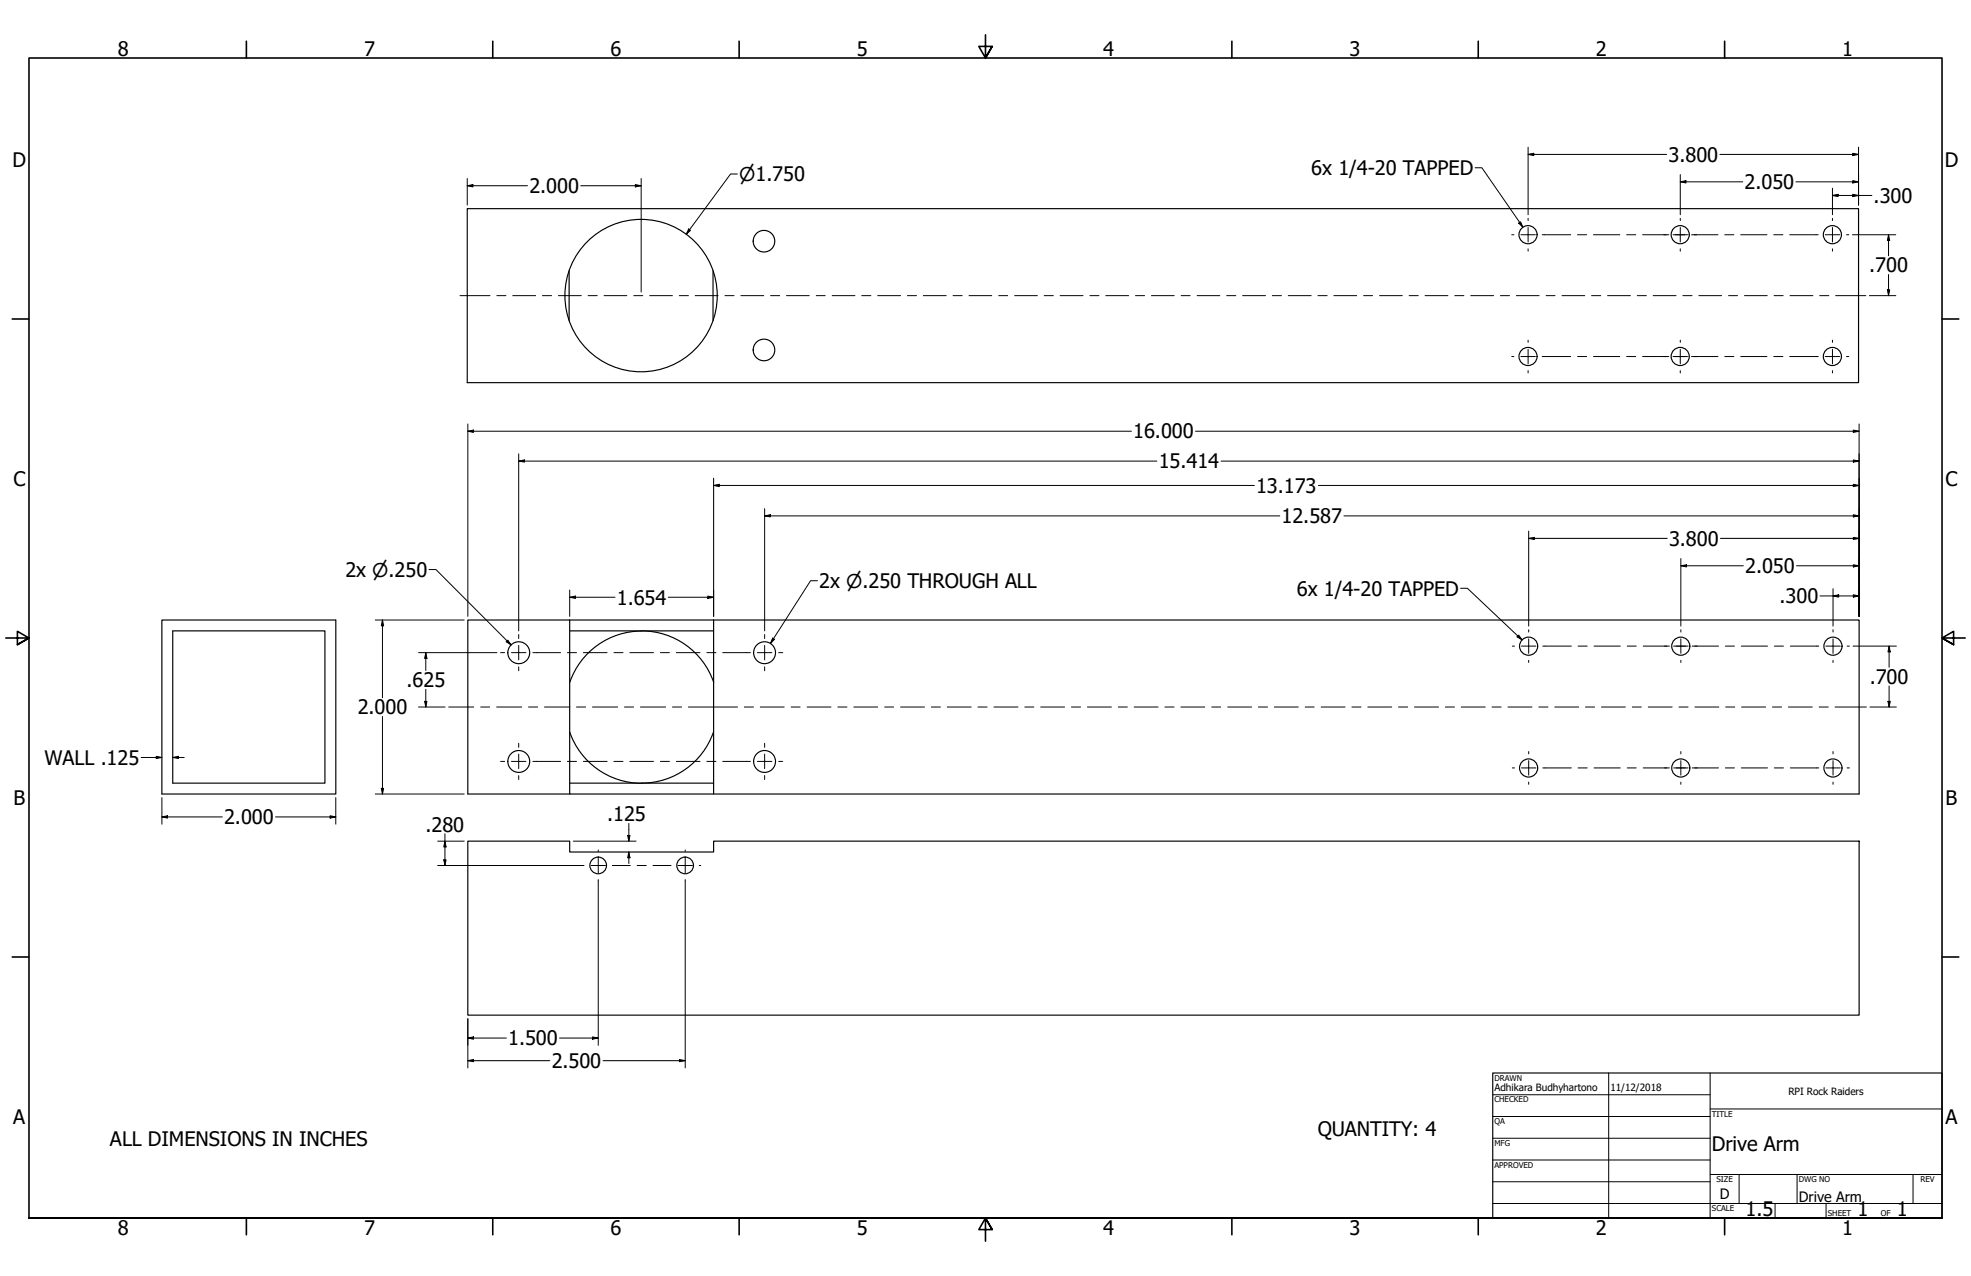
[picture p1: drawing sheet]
<svg xmlns="http://www.w3.org/2000/svg" width="864mm" height="559mm" viewBox="0 0 864 559" stroke-linecap="round" stroke-linejoin="round" font-family="sans-serif">
<!-- layer: Visible (ANSI) -->
<g fill="none" stroke="#000" stroke-width=".51">
<path d="M204.7 91.4h609.6v76.2h-609.6zM249.4 118.6v21.7M312.4 118.6v21.7M70.9 271.5h76.2v76.2h-76.2zM75.7 276.3h66.7v66.7h-66.7zM249.6 271.5v76.2h63.1v-76.2M249.6 271.5h-44.6v76.2h44.6M249.6 276.3h63.1M249.6 271.5h63.1M281.1 276.4a33.3 33.3 0 0 0-31.4 22.4M281.2 276.3a33.4 33.4 0 0 1 31.5 22.5M312.7 271.5h501.9v76.2h-501.9"/>
<path d="M249.6 320.6a33.4 33.4 0 0 0 31.5 22.4M312.6 320.5a33.3 33.3 0 0 1-31.5 22.5M249.6 343h63.1M205 368.4h44.6v4.7h63.1v-4.7h501.9v76.2h-609.6z"/>
<circle cx="334.7" cy="105.6" r="4.7"/>
<circle cx="669.5" cy="102.8" r="4"/>
<circle cx="736.2" cy="102.8" r="4"/>
<circle cx="802.9" cy="102.8" r="4"/>
<circle cx="280.9" cy="129.4" r="33.4"/>
<circle cx="334.7" cy="153.3" r="4.7"/>
<circle cx="669.5" cy="156.1" r="4"/>
<circle cx="736.2" cy="156.1" r="4"/>
<circle cx="802.9" cy="156.1" r="4"/>
<circle cx="227.3" cy="285.8" r="4.8"/>
<circle cx="335" cy="285.8" r="4.8"/>
<circle cx="669.8" cy="283" r="4"/>
<circle cx="736.4" cy="283" r="4"/>
<circle cx="803.1" cy="283" r="4"/>
<circle cx="227.3" cy="333.5" r="4.8"/>
<circle cx="335" cy="333.5" r="4.8"/>
<circle cx="669.8" cy="336.3" r="4"/>
<circle cx="736.4" cy="336.3" r="4"/>
<circle cx="803.1" cy="336.3" r="4"/>
<circle cx="262.1" cy="379" r="3.7"/>
<circle cx="300.2" cy="379" r="3.7"/>
</g>
<!-- layer: Border (ANSI) -->
<g fill="none" stroke="#000" stroke-width=".7">
<path d="M107.9 18v7.4M215.9 18v7.4M323.8 18v7.4M431.8 15.2v10.2l-2.9-5.1h5.8l-2.9 5.1 2.9-5.1M539.8 18v7.4M647.7 18v7.4M755.6 18v7.4M5.3 139.7h7.4M850.9 139.7h7.4M2.5 279.4h10.2l-5.1-2.9v5.8l5.1-2.9-5.1 2.9M861.1 279.4h-10.2l5.1-2.9v5.8l-5.1-2.9 5.1 2.9M5.3 419.1h7.4"/>
<path d="M850.9 419.1h7.4M12.7 533.4v-508h838.2v508h-838.2h838.2M107.9 533.4v7.4M215.9 533.4v7.4M323.8 533.4v7.4M434.7 538.5l-2.9-5.1 2.9 5.1h-5.8l2.9-5.1v10.2M539.8 533.4v7.4M647.7 533.4v7.4M755.6 533.4v7.4"/>
</g>
<!-- layer: Title (ANSI) -->
<g fill="none" stroke="#000" stroke-width=".44">
<path d="M654 479.4h95.3M704.8 469.9v63.5M749.3 469.9v63.5M654 488.9h95.3M654 498.5h95.3M749.3 485.6h101.6M654 508h95.3M654 517.5h95.3M749.3 514.3h101.6M762 514.3v12.7M787.4 514.3v12.7M838.2 514.3v12.7"/>
<path d="M654 527h196.9M777.7 527v6.4M800.1 527v6.4"/>
</g>
<path d="M654 469.9h196.9v63.5h-196.9z" fill="none" stroke="#000" stroke-width=".51"/>
<!-- layer: Centerline (ANSI) -->
<g fill="none" stroke="#000" stroke-width=".44">
<path d="M662.4 102.8h.9M666.4 102.8h6.3M675.7 102.8h12.5M691.2 102.8h4M698.2 102.8h11.5M712.7 102.8h4M719.7 102.8h11.5M734.2 102.8h4M741.2 102.8h11.5M755.7 102.8h4M762.7 102.8h11.5M777.2 102.8h4"/>
<path d="M784.2 102.8h12.5M799.7 102.8h6.4M809.1 102.8h1M201.5 129.5h13.2M217.7 129.5h4M224.7 129.5h10M237.7 129.5h4M244.7 129.5h10M257.7 129.5h4M264.7 129.5h9.9M277.7 129.5h3.9M284.7 129.5h9.9"/>
<path d="M297.6 129.5h4M304.6 129.5h10M317.6 129.5h4M324.6 129.5h10M337.6 129.5h4M344.6 129.5h10M357.6 129.5h4M364.6 129.5h10M377.6 129.5h4M384.6 129.5h10M397.6 129.5h4M404.6 129.5h10"/>
<path d="M417.6 129.5h4M424.6 129.5h9.9M437.6 129.5h3.9M444.6 129.5h9.9M457.5 129.5h4M464.5 129.5h10M477.5 129.5h4M484.5 129.5h10M497.5 129.5h4M504.5 129.5h10M517.5 129.5h4M524.5 129.5h10"/>
<path d="M537.5 129.5h4M544.4 129.5h10.1M557.5 129.5h4M564.5 129.5h10M577.5 129.5h4M584.5 129.5h9.9M597.5 129.5h3.9M604.5 129.5h9.9M617.4 129.5h4M624.4 129.5h10M637.4 129.5h4M644.4 129.5h10"/>
<path d="M657.4 129.5h4M664.4 129.5h10M677.4 129.5h4M684.4 129.5h10M697.4 129.5h4M704.3 129.5h10.1M717.4 129.5h4M724.3 129.5h10.1M737.4 129.5h4M744.3 129.5h10M757.4 129.5h3.9M764.3 129.5h10"/>
<path d="M777.3 129.5h4M784.3 129.5h10M797.3 129.5h4M804.3 129.5h13.2M662.4 156.1h.9M666.4 156.1h6.3M675.7 156.1h12.5M691.2 156.1h4M698.2 156.1h11.5M712.7 156.1h4M719.7 156.1h11.5M734.2 156.1h4"/>
<path d="M741.2 156.1h11.5M755.7 156.1h4M762.7 156.1h11.5M777.2 156.1h4M784.2 156.1h12.5M799.7 156.1h6.4M809.1 156.1h1M219.3 285.8h1.8M224.1 285.8h6.3M233.5 285.8h12.1M248.6 285.8h4M255.6 285.8h10.4"/>
<path d="M269 285.8h4M276 285.8h10.3M289.4 285.8h3.9M296.4 285.8h10.3M309.7 285.8h4M316.7 285.8h12.1M331.9 285.8h6.3M341.2 285.8h1.8M662.6 283h1M666.6 283h6.4M676 283h12.5M691.5 283h4"/>
<path d="M698.4 283h11.5M713 283h3.9M720 283h11.5M734.4 283h4M741.4 283h11.6M756 283h4M763 283h11.4M777.4 283h4M784.4 283h12.5M800 283h6.3M809.3 283h1M196.6 309.6h11"/>
<path d="M210.6 309.6h4M217.6 309.6h11M231.6 309.6h4M238.6 309.6h11M252.6 309.6h4M259.6 309.6h11M273.6 309.6h4M280.6 309.6h11.1M294.6 309.6h4M301.6 309.6h21.6M326.1 309.6h4M333.1 309.6h10.5"/>
<path d="M346.6 309.6h4M353.6 309.6h10.5M367.1 309.6h4M374.1 309.6h10.5M387.6 309.6h3.9M394.6 309.6h10.5M408.1 309.6h4M415 309.6h10.5M428.5 309.6h4M435.5 309.6h10.5M449 309.6h4M456 309.6h10.5"/>
<path d="M469.5 309.6h4M476.4 309.6h10.6M490 309.6h4M497 309.6h10.4M510.4 309.6h4M517.4 309.6h10.5M530.9 309.6h4M537.9 309.6h10.5M551.4 309.6h4M558.4 309.6h10.4M571.9 309.6h3.9M578.9 309.6h10.4"/>
<path d="M592.3 309.6h4M599.3 309.6h10.5M612.8 309.6h4M619.8 309.6h10.5M633.3 309.6h4M640.3 309.6h10.4M653.7 309.6h4M660.7 309.6h10.6M674.2 309.6h4M681.2 309.6h10.5M694.7 309.6h4M701.7 309.6h10.5"/>
<path d="M715.2 309.6h3.9M722.2 309.6h10.5M735.6 309.6h4M742.6 309.6h10.5M756.1 309.6h4M763.1 309.6h10.5M776.6 309.6h4M783.6 309.6h10.5M797.1 309.6h4M804 309.6h13.8M219.3 333.4h1.8M224.1 333.4h6.3"/>
<path d="M233.5 333.4h12.1M248.6 333.4h4M255.6 333.4h10.4M269 333.4h4M276 333.4h10.3M289.4 333.4h3.9M296.4 333.4h10.3M309.7 333.4h4M316.7 333.4h12.1M331.9 333.4h6.3M341.2 333.4h1.8M662.6 336.3h1"/>
<path d="M666.6 336.3h6.4M676 336.3h12.5M691.5 336.3h4M698.4 336.3h11.5M713 336.3h3.9M720 336.3h11.5M734.4 336.3h4M741.4 336.3h11.6M756 336.3h4M763 336.3h11.4M777.4 336.3h4M784.4 336.3h12.5"/>
<path d="M800 336.3h6.3M809.3 336.3h1M255.3 379h.6M259 379h6.3M268.3 379h7.9M279.1 379h4M286.1 379h7.9M297.1 379h6.3M306.4 379h.6"/>
</g>
<!-- layer: Center Mark (ANSI) -->
<g fill="none" stroke="#000" stroke-width=".44">
<path d="M669.5 95.6v1M669.5 99.6v6.4M736.2 95.6v1M736.2 99.6v6.4M802.9 95.6v1M802.9 99.6v6.4M669.5 109v1M729 102.8h1M733 102.8h6.4M736.2 109v1M742.4 102.8h1M802.9 109v1"/>
<path d="M669.5 149v.9M669.5 153v6.3M729 156.1h1M733 156.1h6.4M736.2 149v.9M736.2 153v6.3M742.4 156.1h1M802.9 149v.9M802.9 153v6.3M669.5 162.3v1M736.2 162.3v1M802.9 162.3v1"/>
<path d="M227.3 277.9v1.8M335 277.9v1.8M669.8 275.8v1M669.8 279.8v6.3M736.5 275.8v1M736.5 279.8v6.3M803.1 275.8v1M803.1 279.8v6.3M227.3 282.6v6.4M227.3 292v1.8M335 282.6v6.4M335 292v1.8"/>
<path d="M669.8 289.2v.9M729.3 283h.9M733.3 283h6.3M736.5 289.2v.9M742.6 283h1M803.1 289.2v.9M227.3 325.5v1.8M227.3 330.3v6.3M227.3 339.7v1.7M335 325.5v1.8M335 330.3v6.3M335 339.7v1.7"/>
<path d="M669.8 329.1v1M669.8 333.1v6.4M729.3 336.3h.9M733.3 336.3h6.3M736.5 329.1v1M736.5 333.1v6.4M742.6 336.3h1M803.1 329.1v1M803.1 333.1v6.4M669.8 342.5v1M736.5 342.5v1M803.1 342.5v1"/>
<path d="M262.1 372.2v.7M262.1 375.9v6.3M300.2 372.2v.7M300.2 375.9v6.3M262.1 385.2v.6M300.2 385.2v.6"/>
</g>
<!-- layer: Dimension (ANSI) -->
<g fill="none" stroke="#000" stroke-width=".44">
<path d="M204.7 78.2v11.6M280.9 78.2v49.7M323.1 76.2h-3l-19.4 26.4M646.3 73.5h3l18 26M669.5 67.6l2.5-.5v1zM669.5 67.6h60.7M669.5 64.5v29.5M736.2 79.6l2.5-.5v1zM736.2 79.6h27.4M736.2 76.5v17.5M753.6 67.6h60.7M786.9 79.6h27.4"/>
<path d="M811.8 79.1l2.5 .5-2.5 .5zM811.8 67.1l2.5 .5-2.5 .5zM814.3 64.5v25.3M204.7 81.3l2.5-.5v1.1zM204.7 81.3h26.4M254.4 81.3h26.5M278.4 80.8l2.5 .5-2.5 .6zM665.4 97.7l.8-.5 1.1 2.3zM802.9 85.6l2.5-.5v1zM802.9 85.6h17.3M802.9 82.4v11.6M811.8 85.1l2.5 .5-2.5 .5z"/>
<path d="M301.8 100.3l.7 .6-1.8 1.7zM811.7 102.8h18.9M827.5 102.8l.5 2.5h-1zM827.5 102.8v9.2M819.1 129.5h11.5M827 126.9h1l-.5 2.6zM827.5 120.2v9.3M205 188.8l2.5-.5v1.1zM205 188.8h290.7M205 185.7v84.2M227.3 198.8v77.5M523.8 188.8h290.8"/>
<path d="M812 188.3l2.6 .5-2.6 .6zM814.6 185.7v84.2M227.3 201.9l2.5-.5v1zM227.3 201.9h279.6M312.7 212.6l2.5-.5v1zM312.7 212.6h236.9M312.7 209.4v60.5M535 201.9h279.6M577.7 212.6h236.9M812 212.1l2.6 .5-2.6 .5zM812 201.4l2.6 .5-2.6 .5zM335 225.9l2.5-.5v1z"/>
<path d="M335 225.9h225.8M335 222.8v53.5M588.8 225.9h225.8M669.8 235.8l2.5-.5v1zM669.8 235.8h60.7M669.8 232.6v41.6M753.8 235.8h60.8M812 235.3l2.6 .5-2.6 .5zM812 225.4l2.6 .5-2.6 .5zM188 249.4h3l33 33M249.6 258.4v11.5M358.2 254.3h-3l-17.6 27.5"/>
<path d="M640 257.6h2.9l24 22.6M736.5 247.8l2.4-.5v1zM736.5 247.8h27.3M736.5 244.6v29.6M787.1 247.8h27.5M803.1 257.8v16.4M812 247.3l2.6 .5-2.6 .5zM164.4 271.5h39M167.6 271.5l.5 2.6h-1zM167.6 271.5v34.1M249.6 261.6l2.6-.6v1.1zM249.6 261.6h19.9"/>
<path d="M292.8 261.6h19.9M310.1 261l2.6 .6-2.6 .5zM338.5 279.5l.8 .5-1.7 1.8zM665.4 278.1l1.5 2.1-2.2-1.3zM797.4 261h17.2M803.1 261l2.5-.5v1zM812 260.5l2.6 .5-2.6 .5zM183.4 285.8h34.3M186.6 285.8l.5 2.6h-1zM186.6 285.8v7.8M222.5 280.4l1.5 2-2.2-1.3zM811.9 283h19"/>
<path d="M827.7 283l.5 2.5h-1zM827.7 283v9.2M167.6 313.8v33.9M183.4 309.6h11.6M186.1 307.1h1l-.5 2.5zM186.6 301.9v7.7M819.3 309.6h11.6M827.2 307.1h1l-.5 2.5zM827.7 300.4v9.2M61.8 331.7h9.1M68.5 331.2l2.4 .5-2.4 .5zM75.7 331.7l2.5-.5v1z"/>
<path d="M75.7 331.7h5M70.9 357.8l2.5-.5v1zM70.9 357.8h26.5M70.9 349.3v11.6M120.7 357.8h26.4M144.7 357.3l2.4 .5-2.4 .5zM147.1 349.3v11.6M164.4 347.7h39M167.1 345.2h1l-.5 2.5zM191.8 368.4h11.6M191.8 379h63.5M194.4 376.6h1.1l-.6 2.4z"/>
<path d="M194.9 368.4l.6 2.5h-1.1zM194.9 365.1v13.9M251.2 368.4h27.5M275 365.9h1l-.5 2.5zM275.5 373.1l.5 2.6h-1zM275.5 360.6v7.8M275.5 373.1v5M262.1 385.8v72M300.2 385.8v81.9M205 454.6l2.5-.5v1zM205 446.2v21.5M205 454.6h16.9"/>
<path d="M245.2 454.6h16.9M259.6 454.1l2.5 .5-2.5 .5zM205 464.5l2.5-.5v.9zM205 464.5h35.9M264.2 464.5h36M297.7 464l2.5 .5-2.5 .4z"/>
</g>
<g fill="#000">
<path d="M669.5 67.6l2.5-.5v1z" fill-rule="evenodd"/>
<path d="M736.2 79.6l2.5-.5v1z" fill-rule="evenodd"/>
<path d="M811.8 67.1l2.5 .5-2.5 .5z" fill-rule="evenodd"/>
<path d="M204.7 81.3l2.5-.5v1.1z" fill-rule="evenodd"/>
<path d="M278.4 80.8l2.5 .5-2.5 .6z" fill-rule="evenodd"/>
<path d="M665.4 97.7l.8-.5 1.1 2.3z" fill-rule="evenodd"/>
<path d="M802.9 85.6l2.5-.5v1z" fill-rule="evenodd"/>
<path d="M811.8 85.1l2.5 .5-2.5 .5z" fill-rule="evenodd"/>
<path d="M811.8 79.1l2.5 .5-2.5 .5z" fill-rule="evenodd"/>
<path d="M301.8 100.3l.7 .6-1.8 1.7z" fill-rule="evenodd"/>
<path d="M827.5 102.8l.5 2.5h-1z" fill-rule="evenodd"/>
<path d="M827 126.9h1l-.5 2.6z" fill-rule="evenodd"/>
<path d="M205 188.8l2.5-.5v1.1z" fill-rule="evenodd"/>
<path d="M812 188.3l2.6 .5-2.6 .6z" fill-rule="evenodd"/>
<path d="M227.3 201.9l2.5-.5v1z" fill-rule="evenodd"/>
<path d="M312.7 212.6l2.5-.5v1z" fill-rule="evenodd"/>
<path d="M812 212.1l2.6 .5-2.6 .5z" fill-rule="evenodd"/>
<path d="M812 201.4l2.6 .5-2.6 .5z" fill-rule="evenodd"/>
<path d="M335 225.9l2.5-.5v1z" fill-rule="evenodd"/>
<path d="M669.8 235.8l2.5-.5v1z" fill-rule="evenodd"/>
<path d="M812 235.3l2.6 .5-2.6 .5z" fill-rule="evenodd"/>
<path d="M812 225.4l2.6 .5-2.6 .5z" fill-rule="evenodd"/>
<path d="M736.5 247.8l2.4-.5v1z" fill-rule="evenodd"/>
<path d="M812 247.3l2.6 .5-2.6 .5z" fill-rule="evenodd"/>
<path d="M167.6 271.5l.5 2.6h-1z" fill-rule="evenodd"/>
<path d="M249.6 261.6l2.6-.6v1.1z" fill-rule="evenodd"/>
<path d="M310.1 261l2.6 .6-2.6 .5z" fill-rule="evenodd"/>
<path d="M338.5 279.5l.8 .5-1.7 1.8z" fill-rule="evenodd"/>
<path d="M665.4 278.1l1.5 2.1-2.2-1.3z" fill-rule="evenodd"/>
<path d="M803.1 261l2.5-.5v1z" fill-rule="evenodd"/>
<path d="M812 260.5l2.6 .5-2.6 .5z" fill-rule="evenodd"/>
<path d="M186.6 285.8l.5 2.6h-1z" fill-rule="evenodd"/>
<path d="M222.5 280.4l1.5 2-2.2-1.3z" fill-rule="evenodd"/>
<path d="M827.7 283l.5 2.5h-1z" fill-rule="evenodd"/>
<path d="M186.1 307.1h1l-.5 2.5z" fill-rule="evenodd"/>
<path d="M827.2 307.1h1l-.5 2.5z" fill-rule="evenodd"/>
<path d="M68.5 331.2l2.4 .5-2.4 .5z" fill-rule="evenodd"/>
<path d="M75.7 331.7l2.5-.5v1z" fill-rule="evenodd"/>
<path d="M70.9 357.8l2.5-.5v1z" fill-rule="evenodd"/>
<path d="M144.7 357.3l2.4 .5-2.4 .5z" fill-rule="evenodd"/>
<path d="M167.1 345.2h1l-.5 2.5z" fill-rule="evenodd"/>
<path d="M194.4 376.6h1.1l-.6 2.4z" fill-rule="evenodd"/>
<path d="M194.9 368.4l.6 2.5h-1.1z" fill-rule="evenodd"/>
<path d="M275 365.9h1l-.5 2.5z" fill-rule="evenodd"/>
<path d="M275.5 373.1l.5 2.6h-1z" fill-rule="evenodd"/>
<path d="M205 454.6l2.5-.5v1z" fill-rule="evenodd"/>
<path d="M259.6 454.1l2.5 .5-2.5 .5z" fill-rule="evenodd"/>
<path d="M205 464.5l2.5-.5v.9z" fill-rule="evenodd"/>
<path d="M297.7 464l2.5 .5-2.5 .4z" fill-rule="evenodd"/>
</g>
<g font-size="8.8">
<text x="51.6" y="24.4">8</text>
<text x="159.5" y="24.4">7</text>
<text x="267.5" y="24.4">6</text>
<text x="375.4" y="24.4">5</text>
<text x="483.4" y="24.4">4</text>
<text x="591.3" y="24.4">3</text>
<text x="699.3" y="24.4">2</text>
<text x="807.2" y="24.4">1</text>
<text x="731.1" y="70.8">3.800</text>
<text x="5.5" y="73">D</text>
<text x="574.5" y="76.6">6x 1/4-20 TAPPED</text>
<text x="852.1" y="73">D</text>
<text x="764.4" y="82.8">2.050</text>
<text x="232" y="84.5">2.000</text>
<text x="820.9" y="88.8">.300</text>
<text x="819" y="119.3">.700</text>
<text x="496.5" y="192">16.000</text>
<text x="507.7" y="205">15.414</text>
<text x="5.9" y="212.7">C</text>
<text x="550.4" y="215.8">13.173</text>
<text x="852.5" y="212.7">C</text>
<text x="561.5" y="229.1">12.587</text>
<text x="731.3" y="239">3.800</text>
<text x="764.7" y="251">2.050</text>
<text x="151.3" y="252.5">2x ⌀.250</text>
<text x="359" y="257.4">2x ⌀.250 THROUGH ALL</text>
<text x="568.3" y="260.8">6x 1/4-20 TAPPED</text>
<text x="270.3" y="264.7">1.654</text>
<text x="779.7" y="264.2">.300</text>
<text x="819.3" y="299.5">.700</text>
<text x="178.1" y="300.9">.625</text>
<text x="156.7" y="312.8">2.000</text>
<text x="19.6" y="334.9">WALL .125</text>
<text x="5.9" y="352.4">B</text>
<text x="852.5" y="352.4">B</text>
<text x="266" y="359.7">.125</text>
<text x="98.2" y="360.9">2.000</text>
<text x="186.5" y="364.2">.280</text>
<text x="222.7" y="457.8">1.500</text>
<text x="241.7" y="467.7">2.500</text>
<text x="5.8" y="492.1">A</text>
<text x="577.3" y="497.6">QUANTITY: 4</text>
<text x="852.4" y="492.1">A</text>
<text x="48.2" y="502">ALL DIMENSIONS IN INCHES</text>
<text x="750.1" y="504.2">Drive Arm</text>
<text x="764.8" y="532.5">1.5</text>
<text x="813.9" y="532.6">1</text>
<text x="831.1" y="532.6">1</text>
<text x="51.6" y="540.8">8</text>
<text x="159.5" y="540.8">7</text>
<text x="267.5" y="540.8">6</text>
<text x="375.4" y="540.8">5</text>
<text x="483.4" y="540.8">4</text>
<text x="591.3" y="540.8">3</text>
<text x="699.3" y="540.8">2</text>
<text x="807.2" y="540.8">1</text>
</g>
<text font-size="8.3" x="323.9" y="79.2">⌀1.750</text>
<g font-size="6.3">
<text x="753.5" y="524.9">D</text>
<text x="788.2" y="526.2">Drive Arm</text>
</g>
<g font-size="4.4">
<text x="654.8" y="477.8">Adhikara Budhyhartono</text>
<text x="705.6" y="478">11/12/2018</text>
<text x="783.6" y="479.4">RPI Rock Raiders</text>
</g>
<g font-size="3.5">
<text x="654.8" y="473.2">DRAWN</text>
<text x="654.8" y="482.8">CHECKED</text>
<text x="750.1" y="488.9">TITLE</text>
<text x="654.8" y="492.3">QA</text>
<text x="654.8" y="501.8">MFG</text>
<text x="654.8" y="511.4">APPROVED</text>
<text x="752.1" y="517.7">SIZE</text>
<text x="788.2" y="517.7">DWG NO</text>
<text x="841.4" y="517.7">REV</text>
<text x="750.1" y="530.4">SCALE</text>
<text x="800.9" y="532.6">SHEET</text>
<text x="824.1" y="532.6">OF</text>
</g>
</svg>
